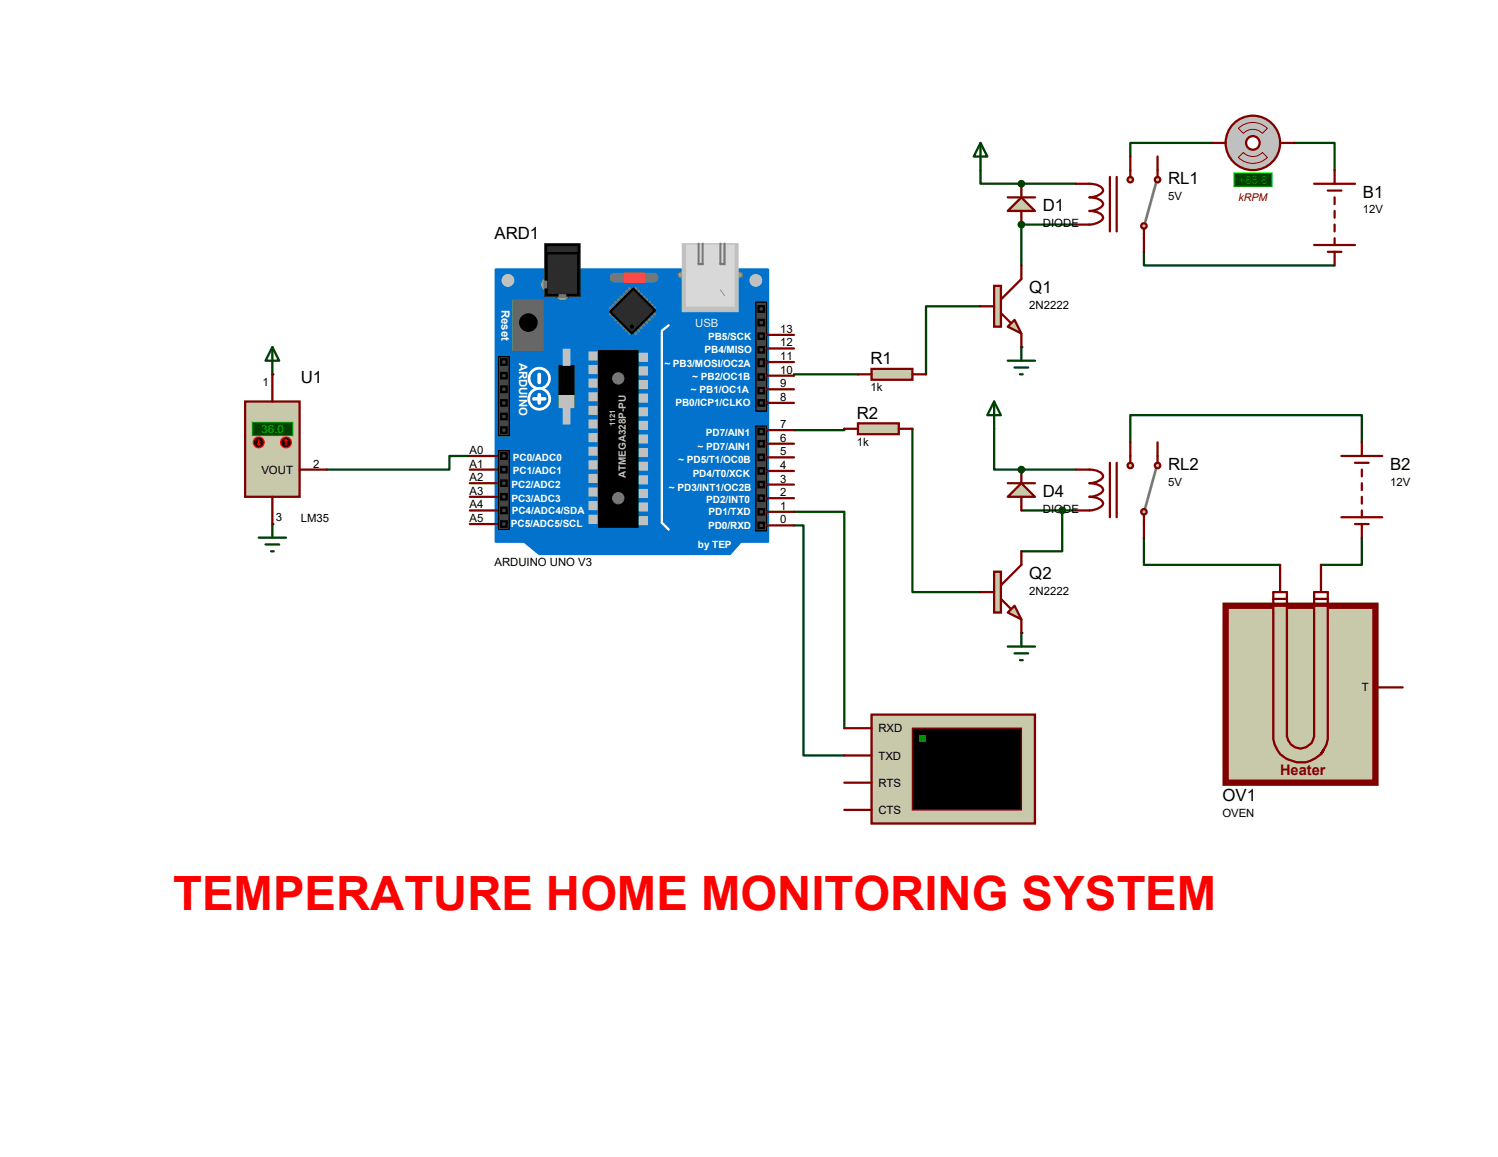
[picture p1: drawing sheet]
<svg xmlns="http://www.w3.org/2000/svg" width="279mm" height="216mm" viewBox="0 0 279 216" stroke-linecap="round" stroke-linejoin="round" font-family="sans-serif">
<g fill="#004000">
<circle cx="50.8" cy="97.8" r=".21"/>
<circle cx="50.8" cy="69.9" r=".21"/>
</g>
<path d="M182.9 57.1h-10.2v12.7M160 69.8h-11.9v.3M87.6 85.1h-3.8v2.5h-22.8" fill="none" stroke="#004000" stroke-width=".42"/>
<circle cx="190.5" cy="64.8" r=".21" fill="#004000"/>
<path d="M190.5 34.3h10.2" fill="none" stroke="#004000" stroke-width=".42"/>
<circle cx="190.5" cy="34.3" r=".21" fill="#004000"/>
<path d="M182.9 31.7v2.6h7.6M190.5 41.9h10.2" fill="none" stroke="#004000" stroke-width=".42"/>
<circle cx="190.5" cy="41.9" r=".21" fill="#004000"/>
<path d="M226.1 26.7h-15.3v2.5M241.3 26.7h7.6v5M190.5 41.9v7.6M213.4 47v2.5h35.5M157.5 80v.3h-9.4M170.2 80v30.5h12.7" fill="none" stroke="#004000" stroke-width=".42"/>
<circle cx="190.5" cy="118.1" r=".21" fill="#004000"/>
<path d="M148.1 95.5h9.4v40.4M148.1 98h1.8v43h7.6M190.5 95.2h10.2M190.5 87.6h10.2M198.1 95.2v7.7h-7.6M210.8 82.5v-5h43.2v5M213.4 100.3v5.1h25.4M254 100.3v5.1h-7.6" fill="none" stroke="#004000" stroke-width=".42"/>
<circle cx="190.5" cy="87.6" r=".21" fill="#004000"/>
<path d="M185.4 80v7.6h5.1" fill="none" stroke="#004000" stroke-width=".42"/>
<path d="M92.5 50.3h50.8v50.8h-5.1l-2.1 2.3h-35.5l-2.8-2.3h-5.3z" fill="#0272cc" stroke="#0272cc" stroke-width=".42"/>
<path d="M95.8 56.1h5.3v9.2h-5.3z" fill="#686767" stroke="#686767" stroke-width=".42"/>
<circle cx="98.6" cy="60.2" r="1.52" fill="#000" stroke="#000" stroke-width=".42"/>
<path d="M114.6 51.8h7.3" fill="none" stroke="#757575" stroke-width="1.8"/>
<path d="M116.6 51.1h3.5v1.5h-3.5z" fill="#ff8000" stroke="#ff8000" stroke-width=".42"/>
<g fill="none" stroke="#808080" stroke-width=".47">
<path d="M113.8 57.4l.5 .5M114.3 56.9l.5 .5M114.3 58.2l-.5 .5M114.8 56.4l.5 .5M114.8 58.7l-.5 .5M115.3 55.9l.5 .5M115.3 59.2l-.5 .5M115.8 55.4l.5 .5M115.8 59.7l-.5 .5M116.3 54.9l.5 .5M116.8 54.4l.5 .5M117.3 53.8l.6 .6"/>
<path d="M118.6 53.8l-.5 .6M119.1 54.4l-.5 .5M119.6 54.9l-.5 .5M120.1 59.7l.5 .5M120.1 55.4l-.5 .5M120.6 59.2l.6 .5M120.6 55.9l-.5 .5M121.2 58.7l.5 .5M121.2 56.4l-.6 .5M121.7 58.2l.5 .5M121.7 56.9l-.5 .5M122.2 57.4l-.5 .5"/>
<path d="M116.3 60.2l-.5 .5M116.8 60.7l-.5 .5M117.3 61.2l-.5 .5M117.9 61.7l-.6 .5M118.1 61.7l.5 .5M118.6 61.2l.5 .5M119.1 60.7l.5 .5M119.6 60.2l.5 .5"/>
</g>
<path d="M113.8 58.2l4.3-4.4 4.1 4.1-4.3 4.3z" fill="#2c2c2c" stroke="#000" stroke-width=".42"/>
<circle cx="117.9" cy="61" r=".3" fill="#000" stroke="#000" stroke-width=".19"/>
<circle cx="94.7" cy="52.3" r="1.1" fill="#c0c0c0" stroke="#c0c0c0" stroke-width=".19"/>
<path d="M123.4 62v35.5l1.3 1.3M124.7 60.7l-1.3 1" fill="none" stroke="#fff" stroke-width=".42"/>
<g fill="#464646" stroke="#000" stroke-width=".25">
<path d="M141 56.4h2v20.3h-2z"/>
<path d="M141 79.5h2v19.6h-2z"/>
</g>
<g fill="#464646" stroke="#000" stroke-width=".42">
<path d="M141.5 57.1h1v1.1h-1z"/>
<path d="M141.5 62.2h1v1h-1z"/>
<path d="M141.5 64.8h1v1h-1z"/>
<path d="M141.5 67.1h1v1.2h-1z"/>
<path d="M141.5 69.8h1v1.1h-1z"/>
<path d="M141.5 72.4h1v1h-1z"/>
<path d="M141.5 59.7h1v1h-1z"/>
<path d="M141.5 74.7h1v1h-1z"/>
<path d="M141.5 80h1v1h-1z"/>
<path d="M141.5 82.3h1v1h-1z"/>
<path d="M141.5 84.8h1v1.1h-1z"/>
<path d="M141.5 87.4h1v1h-1z"/>
<path d="M141.5 89.9h1v1h-1z"/>
<path d="M141.5 92.5h1v1h-1z"/>
<path d="M141.5 95h1v1h-1z"/>
<path d="M141.5 97.5h1v1.1h-1z"/>
</g>
<path d="M111.8 65.5h7.1v32.8h-7.1z" fill="#000" stroke="#000" stroke-width=".42"/>
<g fill="#c0c0c0" stroke="#c0c0c0" stroke-width=".42">
<path d="M119.4 66h1.2v1.3h-1.2z"/>
<path d="M119.4 68.6h1.2v1.2h-1.2z"/>
<path d="M119.4 71.1h1.2v1.3h-1.2z"/>
<path d="M119.4 73.7h1.2v1.2h-1.2z"/>
<path d="M119.4 76.2h1.2v1.3h-1.2z"/>
<path d="M119.4 78.7h1.2v1.3h-1.2z"/>
<path d="M119.4 81.3h1.2v1.2h-1.2z"/>
<path d="M119.4 83.8h1.2v1.3h-1.2z"/>
<path d="M119.4 86.4h1.2v1.2h-1.2z"/>
<path d="M119.4 88.9h1.2v1.3h-1.2z"/>
<path d="M119.4 91.4h1.2v1.3h-1.2z"/>
<path d="M119.4 94h1.2v1.2h-1.2z"/>
<path d="M119.4 96.5h1.2v1.3h-1.2z"/>
<path d="M110 65.8h1.3v1.3h-1.3z"/>
<path d="M110 68.3h1.3v1.3h-1.3z"/>
<path d="M110 70.9h1.3v1.2h-1.3z"/>
<path d="M110 73.4h1.3v1.3h-1.3z"/>
<path d="M110 75.9h1.3v1.3h-1.3z"/>
<path d="M110 78.5h1.3v1.3h-1.3z"/>
<path d="M110 81h1.3v1.3h-1.3z"/>
<path d="M110 83.6h1.3v1.2h-1.3z"/>
<path d="M110 86.1h1.3v1.3h-1.3z"/>
<path d="M110 88.6h1.3v1.3h-1.3z"/>
<path d="M110 91.2h1.3v1.3h-1.3z"/>
<path d="M110 93.7h1.3v1.3h-1.3z"/>
<path d="M110 96.3h1.3v1.2h-1.3z"/>
</g>
<g fill="#757575" stroke="#757575" stroke-width=".19">
<circle cx="115.3" cy="93" r="1.06"/>
<circle cx="115.3" cy="70.6" r="1.06"/>
</g>
<g fill="#464646" stroke="#000" stroke-width=".25">
<path d="M93 66.5h2v14.8h-2z"/>
<path d="M93 84.1h2v14.7h-2z"/>
</g>
<g fill="#464646" stroke="#000" stroke-width=".42">
<path d="M93.5 69.6h1v1h-1z"/>
<path d="M93.5 74.7h1v1h-1z"/>
<path d="M93.5 79.8h1v1h-1z"/>
<path d="M93.5 77.2h1v1h-1z"/>
<path d="M93.5 72.1h1v1.1h-1z"/>
<path d="M93.5 67.1h1v1h-1z"/>
<path d="M93.5 84.6h1v1h-1z"/>
<path d="M93.5 87.1h1v1h-1z"/>
<path d="M93.5 89.7h1v1h-1z"/>
<path d="M93.5 92.2h1v1h-1z"/>
<path d="M93.5 94.7h1v1.1h-1z"/>
<path d="M93.5 97.3h1v1h-1z"/>
</g>
<path d="M104.4 68.3h2.5v7.6h-2.5z" fill="#000" stroke="#000" stroke-width=".42"/>
<g fill="#c0c0c0" stroke="#c0c0c0" stroke-width=".42">
<path d="M104.4 73.9h2.5v2h-2.5z"/>
<path d="M105.2 76.2h1v2.8h-1z"/>
<path d="M105.2 65.3h1v2.8h-1z"/>
</g>
<circle cx="141" cy="52.3" r="1.1" fill="#c0c0c0" stroke="#c0c0c0" stroke-width=".19"/>
<g fill="#0272cc" stroke="#fff" stroke-width=".51">
<circle cx="100.6" cy="70.6" r="1.91"/>
<circle cx="100.6" cy="74.4" r="1.95"/>
</g>
<path d="M99.6 74.4h2M100.6 69.8v1.6M100.6 73.7v1.5" fill="none" stroke="#fff" stroke-width=".68"/>
<g fill="#939393" stroke="#757575" stroke-width=".19">
<circle cx="137.9" cy="51.3" r=".55"/>
<circle cx="127" cy="51.3" r=".55"/>
</g>
<path d="M127.3 45.5h10.4v12.7h-10.4z" fill="#c0c0c0" stroke="#c0c0c0" stroke-width=".19"/>
<path d="M128 45.7h8.9v11.4h-8.9z" fill="#d8d8d8" stroke="#d8d8d8" stroke-width=".19"/>
<path d="M134.4 54.1l.8 1" fill="none" stroke="#939393" stroke-width=".19"/>
<path d="M130.3 45.5v3.8h.8v-3.8M134.4 45.5v3.8h.7v-3.8" fill="none" stroke="#808080" stroke-width=".42"/>
<g fill="#939393" stroke="#0000c0" stroke-width=".19">
<circle cx="104.9" cy="54.9" r="1.31"/>
<circle cx="102.1" cy="53.1" r="1.31"/>
</g>
<path d="M101.6 45.5h6.6v9.9h-6.6z" fill="#000" stroke="#2c2c2c" stroke-width=".19"/>
<g fill="#808080" stroke="#808080" stroke-width=".42">
<path d="M104.4 55.1h1v.3h-1z"/>
<path d="M101.6 52.6h.3v1h-.3z"/>
</g>
<path d="M102.4 46.2h5v8.4h-5z" fill="#2c2c2c" stroke="#2c2c2c" stroke-width=".42"/>
<path d="M101.9 45.7h6v1.5h-6z" fill="#2c2c2c" stroke="#000" stroke-width=".42"/>
<g fill="none" stroke="#800000" stroke-width=".42">
<path d="M143 75.2h5.1M143 72.6h5.1M143 70.1h5.1M143 67.6h5.1M143 65h5.1M143 62.5h5.1M87.6 97.8h5.1M87.6 95.2h5.1M87.6 92.7h5.1M87.6 90.2h5.1M87.6 87.6h5.1M87.6 85.1h5.1"/>
<path d="M143 98h5.1M143 95.5h5.1M143 93h5.1M143 90.4h5.1M143 87.9h5.1M143 85.3h5.1M143 82.8h5.1M143 80.3h5.1"/>
</g>
<path d="M50.8 64.8l1.3 2.5h-2.6zM50.8 64.8v5M50.8 97.8v2.5M48.3 100.3h5M49.5 101.6h2.6M50.5 102.9h.6" fill="none" stroke="#004000" stroke-width=".42"/>
<path d="M45.7 74.9h10.2v17.8h-10.2z" fill="#c8c8aa" stroke="#800000" stroke-width=".42"/>
<path d="M47 78.7h7.6v2.6h-7.6z" fill="#004000" stroke="#0f0" stroke-width=".21"/>
<path d="M50.8 69.8v5.1M50.8 92.7v5.1M55.9 87.6h5.1" fill="none" stroke="#800000" stroke-width=".42"/>
<circle cx="53.3" cy="82.5" r="1.02" fill="#400000" stroke="#f00" stroke-width=".21"/>
<path d="M53.3 82l-.2 .3M53.3 82l.3 .3M53.3 82v1.1" fill="none" stroke="#f00" stroke-width=".21"/>
<circle cx="48.3" cy="82.5" r="1.02" fill="#400000" stroke="#f00" stroke-width=".21"/>
<path d="M48 82.8l.3 .3M48.3 82v1.1M48.5 82.8l-.2 .3" fill="none" stroke="#f00" stroke-width=".21"/>
<path d="M162.6 68.8h7.6v2.1h-7.6z" fill="#c8c8aa" stroke="#800000" stroke-width=".42"/>
<path d="M160 69.8h2.6M170.2 69.8h2.5" fill="none" stroke="#800000" stroke-width=".42"/>
<path d="M188 67.3h5M189.2 68.6h2.6M190.2 69.8h.6M190.5 64.8v2.5" fill="none" stroke="#004000" stroke-width=".42"/>
<g fill="#c8c8aa" stroke="#800000" stroke-width=".42">
<path d="M188 61l1.2-1.3 1.3 2.5z"/>
<path d="M185.4 53.3h1.3v7.7h-1.3z"/>
</g>
<path d="M182.9 57.1h2.5M186.7 58.4l1.8 1.8M190.5 49.5v2.6l-3.8 3.8M190.5 62.2v2.6" fill="none" stroke="#800000" stroke-width=".42"/>
<path d="M215.6 34l-2 7.4" fill="none" stroke="#808080" stroke-width=".51"/>
<g fill="#c8c8aa" stroke="#800000" stroke-width=".42">
<circle cx="213.4" cy="42.2" r=".51"/>
<circle cx="215.9" cy="33.5" r=".51"/>
</g>
<path d="M215.9 31.7v1.3" fill="none" stroke="#800000" stroke-width=".42"/>
<circle cx="210.8" cy="33.5" r=".51" fill="#c8c8aa" stroke="#800000" stroke-width=".42"/>
<path d="M200.7 34.3a8.5 8.5 0 0 1 4.2 .3 .89 .89 0 0 1 .7 1.2 3.2 3.2 0 0 1-2.4 1 2.31 2.31 0 0 1 2.5 1.3 2.69 2.69 0 0 1-2.5 1.3 2.31 2.31 0 0 1 2.5 1.2 2.69 2.69 0 0 1-2.5 1.3h-2.5M207 33v10.2M208.3 33v10.2M210.8 29.2v3.8M215.9 29.2v2.5M213.4 42.7v4.3" fill="none" stroke="#800000" stroke-width=".42"/>
<path d="M190.5 36.8l2.5 2.6h-5z" fill="#c8c8aa" stroke="#800000" stroke-width=".42"/>
<path d="M188 36.8h5M190.5 34.3v2.5M190.5 39.4v2.5" fill="none" stroke="#800000" stroke-width=".42"/>
<path d="M182.9 26.7l1.2 2.5h-2.5zM182.9 26.7v5" fill="none" stroke="#004000" stroke-width=".42"/>
<g fill="#004000" stroke="#004000" stroke-width=".42">
<circle cx="190.5" cy="34.3" r=".51"/>
<circle cx="190.5" cy="41.9" r=".51"/>
</g>
<path d="M230.1 32.3h7.1v2.5h-7.1z" fill="#004000" stroke="#0f0" stroke-width=".21"/>
<circle cx="233.7" cy="26.7" r="5.1" fill="#c0c0c0" stroke="#800000" stroke-width=".42"/>
<path d="M231 29.4l.9-1a2.46 2.46 0 0 0 3.6 0l.9 1a3.9 3.9 0 0 1-5.4 0zM231 24a3.9 3.9 0 0 1 5.4 0l-.9 .9a2.46 2.46 0 0 0-3.6 0z" fill="none" stroke="#800000" stroke-width=".19"/>
<circle cx="233.7" cy="26.7" r="1.27" fill="#fff" stroke="#800000" stroke-width=".42"/>
<path d="M226.1 26.7h2.5M238.8 26.7h2.5M245.1 34.3h7.6M247.6 35.6h2.6M248.9 31.7v2.6M248.9 36.8v1.3M248.9 39.4v1.2M245.1 45.7h7.6M247.6 47h2.6M248.9 41.9v1.3M248.9 44.4v1.3M248.9 47v2.5" fill="none" stroke="#800000" stroke-width=".42"/>
<path d="M160 79h7.6v2h-7.6z" fill="#c8c8aa" stroke="#800000" stroke-width=".42"/>
<path d="M157.5 80h2.5M167.6 80h2.6" fill="none" stroke="#800000" stroke-width=".42"/>
<path d="M215.6 87.4l-2 7.3" fill="none" stroke="#808080" stroke-width=".51"/>
<g fill="#c8c8aa" stroke="#800000" stroke-width=".42">
<circle cx="213.4" cy="95.5" r=".51"/>
<circle cx="215.9" cy="86.9" r=".51"/>
</g>
<path d="M215.9 85.1v1.3" fill="none" stroke="#800000" stroke-width=".42"/>
<circle cx="210.8" cy="86.9" r=".51" fill="#c8c8aa" stroke="#800000" stroke-width=".42"/>
<path d="M200.7 87.6a8.5 8.5 0 0 1 4.2 .4 .89 .89 0 0 1 .7 1.2 3.2 3.2 0 0 1-2.4 1 2.31 2.31 0 0 1 2.5 1.2 2.69 2.69 0 0 1-2.5 1.3 2.31 2.31 0 0 1 2.5 1.3 2.69 2.69 0 0 1-2.5 1.2h-2.5M207 86.4v10.1M208.3 86.4v10.1M210.8 82.5v3.9M213.4 96v4.3M215.9 82.5v2.6" fill="none" stroke="#800000" stroke-width=".42"/>
<path d="M190.5 90.2l2.5 2.5h-5z" fill="#c8c8aa" stroke="#800000" stroke-width=".42"/>
<path d="M188 90.2h5M190.5 87.6v2.6M190.5 92.7v2.5" fill="none" stroke="#800000" stroke-width=".42"/>
<path d="M190.5 118.1v2.5M188 120.6h5M189.2 121.9h2.6M190.2 123.2h.6" fill="none" stroke="#004000" stroke-width=".42"/>
<g fill="#c8c8aa" stroke="#800000" stroke-width=".42">
<path d="M189.2 113l1.3 2.6-2.5-1.3z"/>
<path d="M185.4 106.7h1.3v7.6h-1.3z"/>
</g>
<path d="M182.9 110.5h2.5M186.7 111.8l1.8 1.7M190.5 102.9v2.5l-3.8 3.8M190.5 115.6v2.5" fill="none" stroke="#800000" stroke-width=".42"/>
<path d="M228.6 113h27.9v33h-27.9z" fill="#c8c8aa" stroke="#800000" stroke-width="1.2"/>
<path d="M237.5 110.5h2.5M237.5 111.8h2.5M245.1 110.5h2.5M245.1 111.8h2.5" fill="none" stroke="#800000" stroke-width=".42"/>
<path d="M237.5 113h2.5v24.4a2.55 2.55 0 0 0 2.6 2.3 2.55 2.55 0 0 0 2.5-2.3v-24.4h2.5v24.9l-.2 1-1 1.8 .5-.7a5.1 5.1 0 0 1-5.4 2.2 5.1 5.1 0 0 1-4-4.3z" fill="#c8c8aa" stroke="#800000" stroke-width=".42"/>
<g fill="none" stroke="#800000" stroke-width=".42">
<path d="M250.2 85.1h7.6M250.2 96.5h7.6M252.7 86.4h2.6M252.7 97.8h2.6M254 82.5v2.6M254 87.6v1.3M254 90.2v1.2M254 92.7v1.3M254 95.2v1.3M254 97.8v2.5M237.5 110.5v2.5M238.8 105.4v5.1"/>
<path d="M240 110.5v2.5M245.1 110.5v2.5M246.4 105.4v5.1M247.6 110.5v2.5M256.5 128.3h5.1"/>
</g>
<path d="M162.6 133.3h30.4v20.4h-30.4z" fill="#c8c8aa" stroke="#800000" stroke-width=".42"/>
<path d="M170.2 135.9h20.3v15.2h-20.3z" fill="#000" stroke="#800000" stroke-width=".25"/>
<path d="M171.4 137.2h1.3v1.2h-1.3z" fill="#0f0"/>
<path d="M157.5 135.9h5.1M157.5 146h5.1M157.5 141h5.1M157.5 151.1h5.1" fill="none" stroke="#800000" stroke-width=".42"/>
<g fill="#004000" stroke="#004000" stroke-width=".42">
<circle cx="198.1" cy="95.3" r=".51"/>
<circle cx="190.5" cy="87.6" r=".51"/>
</g>
<path d="M185.4 74.9l1.3 2.6h-2.6zM185.4 74.9v5.1" fill="none" stroke="#004000" stroke-width=".42"/>
<text font-size="8.8" fill="#f00" x="32.3" y="169.8">TEMPERATURE HOME MONITORING SYSTEM</text>
<g font-size="3.1">
<text x="217.9" y="34.4">RL1</text>
<text x="194.5" y="39.5">D1</text>
<text x="254.2" y="36.9">B1</text>
<text x="92.2" y="44.6">ARD1</text>
<text x="192" y="54.7">Q1</text>
<text x="56.1" y="71.5">U1</text>
<text x="162.3" y="67.9">R1</text>
<text x="159.8" y="78.1">R2</text>
<text x="217.9" y="87.7">RL2</text>
<text x="259.3" y="87.7">B2</text>
<text x="194.5" y="92.8">D4</text>
<text x="192" y="108">Q2</text>
<text x="228" y="149.5">OV1</text>
</g>
<text font-size="2.7" fill="#800000" x="238.8" y="144.5">Heater</text>
<text font-size="2.1" fill="#008000" x="231" y="34.3">+88.8</text>
<g font-size="2.1">
<text x="217.9" y="37.3">5V</text>
<text x="254.2" y="39.8">12V</text>
<text x="194.5" y="42.4">DIODE</text>
<text x="192" y="57.6">2N2222</text>
<text x="145.5" y="64.6">12</text>
<text x="145.5" y="62.1">13</text>
<text x="145.5" y="69.7">10</text>
<text x="145.5" y="67.2">11</text>
<text x="49" y="72">1</text>
<text x="145.5" y="74.8">8</text>
<text x="145.5" y="72.3">9</text>
<text x="162.3" y="73">1k</text>
<text x="145.5" y="82.4">6</text>
<text x="145.5" y="79.9">7</text>
<text x="159.8" y="83.2">1k</text>
<text x="48.8" y="88.4">VOUT</text>
<text x="58.4" y="87.2">2</text>
<text x="87.6" y="89.8">A2</text>
<text x="87.6" y="87.2">A1</text>
<text x="87.6" y="84.7">A0</text>
<text x="145.5" y="87.5">4</text>
<text x="145.5" y="85">5</text>
<text x="87.6" y="94.9">A4</text>
<text x="87.6" y="92.3">A3</text>
<text x="145.5" y="95.1">1</text>
<text x="145.5" y="92.6">2</text>
<text x="145.5" y="90">3</text>
<text x="194.5" y="95.7">DIODE</text>
<text x="217.9" y="90.6">5V</text>
<text x="259.3" y="90.6">12V</text>
<text x="51.4" y="97.2">3</text>
<text x="56.1" y="97.4">LM35</text>
<text x="87.6" y="97.4">A5</text>
<text x="145.5" y="97.7">0</text>
<text x="92.2" y="105.5">ARDUINO UNO V3</text>
<text x="192" y="111">2N2222</text>
<text x="254" y="129">T</text>
<text x="163.8" y="136.7">RXD</text>
<text x="163.8" y="141.7">TXD</text>
<text x="163.8" y="146.8">RTS</text>
<text x="163.8" y="151.9">CTS</text>
<text x="228" y="152.4">OVEN</text>
</g>
<g font-size="2.1" fill="#fff">
<text x="93.6" y="57.8" transform="rotate(90 93.6 57.8)">Reset</text>
<text x="96.9" y="67.7" transform="rotate(90 96.9 67.7)">ARDUINO</text>
</g>
<text font-size="2.1" fill="#ebebeb" x="129.7" y="61">USB</text>
<text font-size="2.1" fill="#0f0" x="48.8" y="80.8">36.0</text>
<text font-size="2" fill="#800000" x="231" y="37.5">kRPM</text>
<g font-size="1.9" fill="#fff">
<text x="131.4" y="65.9">PB4/MISO</text>
<text x="132.1" y="63.4">PB5/SCK</text>
<text x="123.9" y="68.5">~ PB3/MOSI/OC2A</text>
<text x="129.1" y="71">~ PB2/OC1B</text>
<text x="126" y="75.8">PB0/ICP1/CLKO</text>
<text x="128.9" y="73.3">~ PB1/OC1A</text>
<text x="130.1" y="83.9">~ PD7/AIN1</text>
<text x="131.7" y="81.4">PD7/AIN1</text>
<text x="95.7" y="88.5">PC1/ADC1</text>
<text x="95.7" y="86">PC0/ADC0</text>
<text x="126.5" y="86.5">~ PD5/T1/OC0B</text>
<text x="129.2" y="89">PD4/T0/XCK</text>
<text x="95.4" y="93.6">PC3/ADC3</text>
<text x="95.4" y="91.1">PC2/ADC2</text>
<text x="95.5" y="95.9">PC4/ADC4/SDA</text>
<text x="124.8" y="91.6">~ PD3/INT1/OC2B</text>
<text x="131.7" y="93.9">PD2/INT0</text>
<text x="95.3" y="98.4">PC5/ADC5/SCL</text>
<text x="132.1" y="98.7">PD0/RXD</text>
<text x="132.2" y="96.1">PD1/TXD</text>
<text x="130.2" y="102.2">by TEP</text>
</g>
<text font-size="1.9" fill="#c0c0c0" x="116.7" y="89.1" transform="rotate(-90 116.7 89.1)">ATMEGA328P-PU</text>
<text font-size="1.4" fill="#c0c0c0" x="114.8" y="79.5" transform="rotate(-90 114.8 79.5)">1121</text>
</svg>
